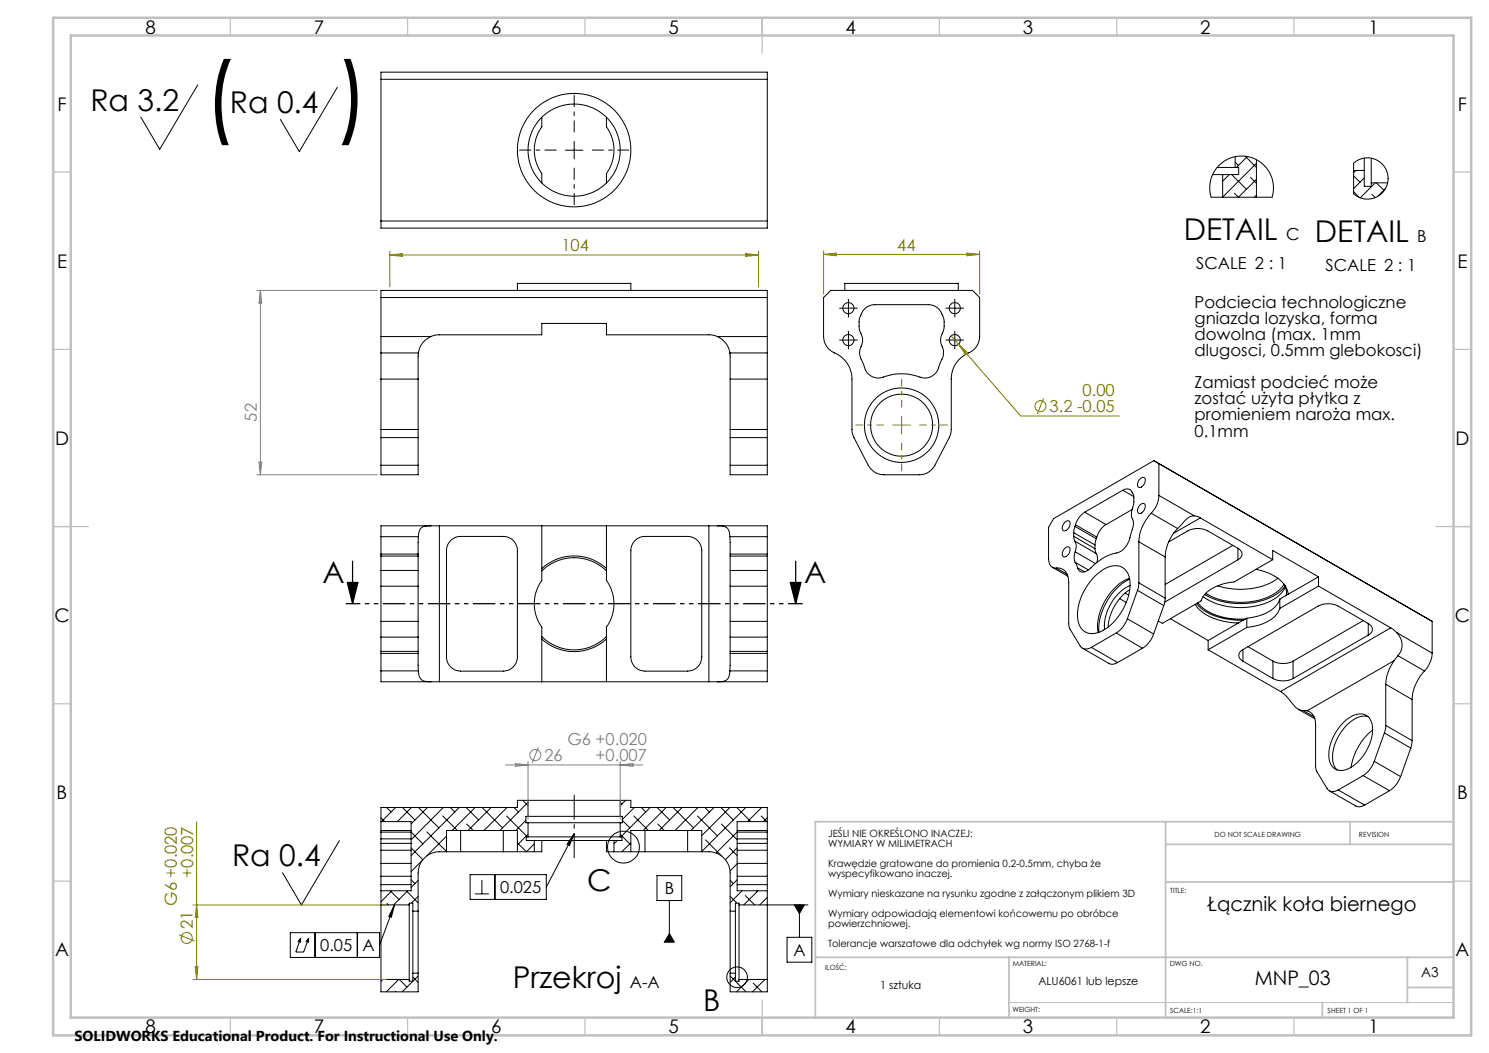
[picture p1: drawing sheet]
<svg xmlns="http://www.w3.org/2000/svg" width="420mm" height="297mm" viewBox="0 0 420 297" stroke-linecap="round" stroke-linejoin="round" font-family="sans-serif">
<g fill="none" stroke="#000" stroke-width=".28">
<path d="M55.8 24l-10.8 18.1-5.3-9M95.1 24.6l-10.7 18.2-5.3-9.1M107.5 20.4h108.9v43.9h-108.9zM107.5 22.4h108.9M152.8 33.1v2.7a11.3 11.3 0 0 0 0 13.1v2.7M162 39.9v4.9M171.1 33.1v2.7a11.3 11.3 0 0 1 0 13.1v2.7M159.5 42.4h4.9M342.1 49.2h2.8M343.3 47.2h5.1M344.9 55.6h-3.3l-.3-1.6-.1-1.8 .6-2.4 1.2-2.2 1.9-1.9 2.1-1.1 2.5-.6 2.9 .3 2.5 1 2.3 2 1.5 2.7 .5 2.4v1.6l-.4 1.6h-4.4M344.9 55.6h9.5"/>
<path d="M344.9 49.2v6.4M346.7 49.2l-1.8 1.9M347.4 49.2l4.2 4.2M348.4 45.7l.9 1M348.4 47.2h1v2h-4.5M348.4 44.2v3M351.2 44.1l3.2 3.1M351.8 44.2l-3 3M352.7 50l1.7 1.7M354.4 46.1l-9.5 9.5M354.4 50.6l-5.1 5-1.1-1.1M354.4 55.1l-.6 .5"/>
<path d="M354.4 45v10.6M381.8 54.1l1.6 1.6M381.8 49.6l1.8 1.8M381.8 48.1h3M381.9 45.9l1.9-1.1 2.2-.3 2.2 .5 1.9 1.5 1.1 1.8 .3 2.2-.5 2.3-1.5 1.9-2 1.2-2.2 .3-2-.6-1.5-1zM382.4 48.1l-.6 .6M384.7 48.1h.1M384.8 44.6v3.5M384.8 50.2l-3 3M384.8 48.1v4.5h2v-1M386.8 44.6v7M386.8 51.6h4.6"/>
<path d="M387 54.8l.9 .9M387.9 51.6l-4.2 4.2M388.2 51.6l2.1 2.1M390.8 53.2l-2.2 2.2M107.5 62.3h108.9M107.5 94.9v4.7M107.5 99.6v7.3M107.5 94.9h14M107.5 99.6h10.5M107.5 94.9v-13h108.9v13M107.5 83.9h108.9M118 99.6l-.1 7.3"/>
<path d="M121.5 94.9a6 6 0 0 0-3.5 4.7M121.5 94.9l1.8-.5h29.5v-3.2h18.3v3.2h29.5l1.8 .5M145.9 81.9v-2h32v2M202.4 94.9a6 6 0 0 1 3.5 4.7M202.4 94.9h14M205.9 99.6l.1 7.3M205.9 99.6h10.5M216.4 94.9v4.7M216.4 99.6v7.3M232.3 83.9l2-2h40l2 2v11a5.3 5.3 0 0 1-3.8 5 7.9 7.9 0 0 0-4.2 7l-.1 15.4-4.5 8.9a4.9 4.9 0 0 1-4.4 2.7h-10a5 5 0 0 1-4.4-2.7l-4.2-8-.3-1.2-.1-15.1a8.2 8.2 0 0 0-5.6-7.7 5 5 0 0 1-2.4-4.3zM236.8 86.9h5M236.8 95.9h5"/>
<path d="M238.3 81.9v-2h32v2M239.3 84.4v5M239.3 93.4v5M244 87l1-.7 1.7-.4h15.2a4.7 4.7 0 0 1 3.9 3l.5 1.7v1.7l-.3 1.2a4.8 4.8 0 0 0 .1 5.1 9.9 9.9 0 0 1-1.3 4.8 4 4 0 0 1-5.3 3 15.2 15.2 0 0 0-10.9 .1 4.2 4.2 0 0 1-5-3.7l-.3-.6a4.9 4.9 0 0 1-.1-5.4 6.9 6.9 0 0 0-.8-4v-3l.9-1.9zM266.8 86.9h5M266.8 95.9h5M269.3 84.4v5M269.3 93.4v5M107.5 106.9v14.2M107.5 106.9h10.4M117.9 106.9v14.2M206 106.9h10.4"/>
<path d="M206 106.9v14.2M216.4 106.9v14.2M107.5 121.1v2.3M107.5 131.2v2.7h10.4v-2.7M107.5 123.4v7.8M107.5 121.1h10.4M107.5 123.4h10.4M107.5 131.2h10.4M117.9 121.1v2.3M117.9 123.4v7.8M206 121.1v2.3M206 131.2v2.7h10.4v-2.7"/>
<path d="M206 121.1h10.4M206 123.4h10.4M206 123.4v7.8M206 131.2h10.4M216.4 121.1v2.3M216.4 123.4v7.8M316.7 138.3a1.76 1.76 0 0 1 2.8 .8l.3 .8v2.2a6 6 0 0 0-.1 5.2l-.1 1.1-.7 2.4a6.1 6.1 0 0 1-5.5 5.5 18.7 18.7 0 0 0-6.6 4.6 1.71 1.71 0 0 1-2.8-.7M316.7 138.3l-10.7 6.2M316.7 138.3l3.1 1.7M321.4 135.2l.3-.2a.81 .81 0 0 1 1.1-.2 .81 .81 0 0 1 .2 1.1 1.6 1.6 0 0 1-2 1.4l-.1-.7zM325.5 129.9l-28.3 16.4-1.4 2.4v9a2.12 2.12 0 0 0 2.2 2.5M325.5 129.9l1.4 .9v8.9"/>
<path d="M325.5 129.9l78.5 45.4M326.9 139.7a7.7 7.7 0 0 1-2.2 5.1M326.9 139.7l10 5.8M107.5 156.3v.5M107.5 151.4v4.9M107.5 156.8v4.1M107.5 156.8h10.4M107.5 156.3h10.4M107.5 151.4h10.5M117.9 156.3v.5M117.9 156.8v4.1M118 151.4l-.1 4.9"/>
<path d="M121.5 148.3a2.73 2.73 0 0 0-3.1 1.2l-.4 1.9M121.5 148.3h2.4M121.5 148.3h-14v3.1M123.9 148.3v44M123.9 148.3h76.1M127.1 152.5l1-.8 1.2-.4h12.7a4 4 0 0 1 3.9 4v30a4 4 0 0 1-3.9 4h-12.1a4 4 0 0 1-4-4v-30l.5-1.8zM152.8 148.3v15.4a11.3 11.3 0 0 0 0 13.2v15.4M171.1 148.3v15.4a11.3 11.3 0 0 1 0 13.2v15.4M179.1 152.5l1-.8 1.2-.4h12.7a4 4 0 0 1 3.9 4v30a4 4 0 0 1-3.9 4h-12.1a4 4 0 0 1-4-4v-30l.5-1.8zM200 148.3h2.4M200 148.3v44M202.4 148.3a2.72 2.72 0 0 1 3.3 1.9l.2 1.2"/>
<path d="M202.4 148.3h14v3.1M205.9 151.4l.1 4.9M205.9 151.4h10.5M206 156.3v.5M206 156.8v4.1M206 156.8h10.4M206 156.3h10.4M216.4 156.3v.5M216.4 151.4v4.9M216.4 156.8v4.1M296.8 160l4.4 2.5M300.2 147.5l.3-.3a.81 .81 0 0 1 1.1-.2 .81 .81 0 0 1 .2 1.2 1.58 1.58 0 0 1-2 1.4l-.2-.8z"/>
<path d="M300.5 154.5a.81 .81 0 0 1 1.1-.2 .81 .81 0 0 1 .2 1.2 1.53 1.53 0 0 1-2 1.4 1.95 1.95 0 0 1 .7-2.4zM302.9 151.3l.3 1.3M302.9 150.2v1.1M302.9 151.3l6 3.5M302.9 150.2l6 3.5M303.2 148.5l-.3 1.7M303.2 152.6a3.6 3.6 0 0 1 .1 3M303.2 152.6l6 3.5M303.2 148.5l6 3.4M303.3 155.6a3.6 3.6 0 0 0 0 3M303.3 158.6l.7 1.6M303.3 158.6l3.7 2.2"/>
<path d="M303.3 155.6l5.7 3.4M303.4 148l-.2 .5M303.4 148l6 3.5M306 144.5a6.7 6.7 0 0 0-2.6 3.5M306 144.5l6 3.5M308.9 154.8l.3 1.3M308.9 153.7v1.1M309.2 156.1l.4 1.3-.2 1.2M309.2 151.9l-.3 1.8M309.4 151.5l-.2 .4M312 148a6.2 6.2 0 0 0-2.6 3.5M319.3 143.7l-7.3 4.3"/>
<path d="M321.2 152.8v11.6M321.2 152.8l7.4 4.3M321.4 142.6a.87 .87 0 0 1 1.2-.6 .87 .87 0 0 1 .4 1.3 1.6 1.6 0 0 1-2 1.4l-.1-.8zM324.7 144.8a12.5 12.5 0 0 0-3.5 8M324.7 144.8l7.5 4.3M328.6 157.1v11.6M329.6 152.9l5.4-3.1a6.3 6.3 0 0 1 5.7 0l8.5 4.9M331 150.4a12.3 12.3 0 0 0-2.4 6.7M332.2 149.1l-1.2 1.3M336.9 145.5a4.8 4.8 0 0 0-3.7 2.5l-1 1.1M336.9 145.5l1.7 .6M338.6 146.1l20.4 11.8"/>
<path d="M338.6 146.1l-7.6 4.3M347.8 153.8l-19.2 11M349.2 154.7a1.71 1.71 0 0 1 1.1 1.6 1.71 1.71 0 0 1-1.1 1.6M349.2 157.9l-20.7 11.9M349.2 154.7v3.2M359 157.9l-10.9 6.2a11.6 11.6 0 0 0-8.8 4.3l-.5 1.1-10.9 6.3-1.2-.6M359 157.9v-2.6l12.9 7.4M107.5 175.3v4.4M107.5 160.9v4.4M107.5 165.3v10M107.5 179.7v4M107.5 179.7h10.4"/>
<path d="M107.5 175.3h10.4M107.5 165.3h10.4M107.5 160.9h10.4M117.9 175.3v4.4M117.9 160.9v4.4M117.9 165.3v10M117.9 179.7v4M152.8 160.3a13.6 13.6 0 0 1 18.3 0M152.8 161a13 13 0 0 1 18.3 0M152.8 179.6a13 13 0 0 0 18.3 0M206 175.3v4.4M206 160.9v4.4"/>
<path d="M206 165.3v10M206 179.7v4M206 179.7h10.4M206 175.3h10.4M206 165.3h10.4M206 160.9h10.4M216.4 175.3v4.4M216.4 160.9v4.4M216.4 165.3v10M216.4 179.7v4M298 160.2a3.1 3.1 0 0 1 3.4 3.3l.1 13 .2 .8 3 4.9a2.16 2.16 0 0 0 3.1 .4M298 160.2l3 1.8"/>
<path d="M304 160.2l1.9 1.1M308.6 162.7a8 8 0 0 1 7.2-3 4.8 4.8 0 0 1 3 5.1 16 16 0 0 1-8.8 13.6 4.2 4.2 0 0 1-6-4.2 15.9 15.9 0 0 1 4.6-11.5zM314.9 178.5l-7.1 4.1M314.9 178.5l7.4 4.3M315.8 168.8l1.9 1.1M317.4 167.3l.9 .6M318 174.5a7.8 7.8 0 0 1-3.1 4M318 174.5l7.4 4.3M318.6 163.1a15.5 15.5 0 0 0-9 12.8l.1 2.5M318.6 163.4a16.6 16.6 0 0 0-8.6 15M318.7 166.3a13.7 13.7 0 0 0-6.1 10.6M318.8 165.2a13 13 0 0 0-7.2 12.3"/>
<path d="M320.9 166.5l-2.9 8M320.9 166.5l7.4 4.3M321.2 164.4l-.3 2.1M321.2 164.4l7.4 4.3M325.4 178.8a7.8 7.8 0 0 1-3.1 4M328.3 170.8l-2.9 8M328.6 168.7l-.3 2.1M330.1 174.5l10.7 6.2M337.1 170.5a12.6 12.6 0 0 0 8.9 4.9l3.3 .3M337.5 170.2a14.9 14.9 0 0 0 11.2 4.7h2M337.9 170a15.1 15.1 0 0 0 12.5 4.6h.9M349.3 175.7l-8.5 5"/>
<path d="M351.7 177l-10.9 6.3M351.7 174.4v2.6M351.7 174.4l-2.4 1.3M354.3 160.6a12.2 12.2 0 0 1 8.5 5.1l.6 1.9M360.4 163.1a19.3 19.3 0 0 1-16.2 2.3l-.8-.2M361 171.6a8.9 8.9 0 0 1-7.4 5.1l-1.9 .3M361 169a8.9 8.9 0 0 1-7.4 5.1l-1.9 .3M361 169v2.6M362.2 164.8a13.2 13.2 0 0 1-10.7 5 18.6 18.6 0 0 1-11.4-2.4M362.3 164.8l.5 1.4v1.7M362.5 165.3a14.6 14.6 0 0 1-11.1 4.9 20.4 20.4 0 0 1-11.6-2.5M362.5 165.5a10.4 10.4 0 0 1-7.9 5.3 19.4 19.4 0 0 1-15.3-2.5"/>
<path d="M363.4 167.5v.1M363.4 167.6l-2.4 1.4M371.9 165.3l20.4 11.8M371.9 162.7v2.6M371.9 162.7l-8.5 4.9M371.9 165.3l-10.9 6.3M384.5 175l-19.8 11.5M385.9 175.9a1.74 1.74 0 0 1 1.2 1.6 1.74 1.74 0 0 1-1.2 1.6M385.9 175.9l-8.4-4.9a6.4 6.4 0 0 0-5.7 0l-21.2 12.2M385.9 179.1l-21.2 12.3M385.9 175.9v3.2M392.3 177.1l1.7 1.4"/>
<path d="M392.3 177.1l-31.1 17.9M394 178.5a4.6 4.6 0 0 1 .3 6.5M394 178.5l10 5.7M402.6 174.4l1.4 .9M404 175.3v8.9M107.5 183.7v.6M107.5 184.3v4.9M107.5 189.2v3.1h14M107.5 183.7h10.4M107.5 184.3h10.4M107.5 189.2h10.5M117.9 183.7v.6"/>
<path d="M117.9 184.3l.1 4.9M118 189.2a2.55 2.55 0 0 0 2.8 3.1h.7M121.5 192.3h2.4M123.9 192.3h76.1M152.8 180.2a13.5 13.5 0 0 0 18.3 0M200 192.3h2.4M205.9 189.2a2.46 2.46 0 0 1-2.4 3.1h-1.1M205.9 189.2h10.5M206 183.7v.6M206 184.3l-.1 4.9M206 183.7h10.4M206 184.3h10.4"/>
<path d="M216.4 183.7v.6M216.4 184.3v4.9M216.4 189.2v3.1h-14M305.3 182.8l7.7 4.5h1.3l.9-.4M307.8 182.6l7.4 4.3M322.3 182.8l-7.1 4.1M340.8 183.3l20.4 11.7M340.8 180.7v2.6M350.6 183.2a1.71 1.71 0 0 0-1.2 1.7 1.71 1.71 0 0 0 1.2 1.6M350.6 186.5l8.5 4.9M350.6 183.2v3.3M352 182.4l7.1 4.1"/>
<path d="M359.1 191.4a6.4 6.4 0 0 0 5.6 0M359.1 186.5a6.4 6.4 0 0 0 5.6 0M359.1 186.5v4.9M361.2 195l1.5 1.2a17.4 17.4 0 0 0 3.8 4l1.1 .2M364.7 186.5v4.9M390.9 193v11.6M390.9 193l7.4 4.3M393.2 186.3a12.6 12.6 0 0 0-2.3 6.7M393.2 186.3l-24.5 14.2M394.3 185l-1.1 1.3M394.3 185l7.5 4.3M398.3 197.3v11.6"/>
<path d="M401.8 189.3a12.7 12.7 0 0 0-3.5 8M404 184.2a8.2 8.2 0 0 1-2.2 5.1M366.2 200.1l4.7 2.6M367.6 200.4l1.1 .1M367.6 200.4l3.1 1.8M368.7 200.5a3.6 3.6 0 0 1 2.4 3.9l.1 12.6 3.1 5.4a2.16 2.16 0 0 0 3.2 .4M379.1 203.6a5.6 5.6 0 0 1 6.4-1.8 5.4 5.4 0 0 1 1.5 5.9 13.1 13.1 0 0 1-7.3 9.4 3.5 3.5 0 0 1-4.9-3.8 13.6 13.6 0 0 1 4.3-9.7zM384.5 218.8l-7 4M384.5 218.8l7.4 4.2M385.9 202.1a6 6 0 0 0-5.7 2.1 12.2 12.2 0 0 0-4 11.6l1 1.4M387.2 205.9a16.9 16.9 0 0 0-6.1 10.5M387.6 214.7a7.8 7.8 0 0 1-3.1 4.1"/>
<path d="M387.6 214.7l7.5 4.3M390.5 206.7l-2.9 8M390.5 206.7l7.4 4.3M390.9 204.6l-.4 2.1M390.9 204.6l7.4 4.3M395.1 219a7.9 7.9 0 0 1-3.2 4M397.9 211l-2.8 8M398.3 208.9l-.4 2.1M95.7 237.1l-10.7 18.1-5.3-9M107.5 231.7v2.5M107.5 239.8v3.7M107.5 234.2v.5"/>
<path d="M107.5 234.7v1.9M107.5 237.9v1.9M107.5 236.6v1.3M107.5 230.6l1 1.1M107.5 234.7h8.5l3.3 3.3M107.5 231.7h8.5v19.5h-8.5M107.5 234.2h8.5M107.5 239.8h8.5M107.5 236.6h8.5M107.5 237.9h8.5M109 227.7l1.3 1.3M111.6 227.7l-4 4"/>
<path d="M113.5 227.7l3.6 3.6M116 239.1l3.3 3.4M116.1 227.7l-4 4M118.2 227.9l5.6 5.6M120.4 234.6l5.5 5.6M120.6 227.7l-4.6 4.7M124.9 230.1l4.1 4.1M125.1 227.7l-9.1 9.2M125.9 235.8l-5.6 5.7M127 227.7l1.3 1.3M129.5 227.7l-13.5 13.6M129.9 234.2v6"/>
<path d="M131.5 227.7l3.5 3.6M131.6 232.4l1.9 1.8M134 227.7l-6.5 6.5M136.1 227.9l5.6 5.6M138.5 227.7l-6.5 6.5M142 234.2v6M142.9 230.1l5.6 5.7M143 227.7l-6.5 6.5M145 227.7l1.2 1.3M145.9 237.7l2.6 2.5 2.2-2.2M147.5 225.7l1.4 1.6M148.3 231.4l-2.8 2.8"/>
<path d="M148.9 230.3h26M148.9 225.7h26M148.9 236h26M148.9 232.1h26M148.9 225.7h-3v2h-38.4v4M148.9 226.3l-7.9 7.9M148.9 235.3l-3 3M148.9 225.7v4.6M148.9 232.1v3.9M148.9 230.3h-.6v1.8h.6M148.9 236h-.5v1.1h2.3M150.7 237.1h2.1"/>
<path d="M150.7 237.1v3.1M152.8 237.1h18.3M152.8 237.1v3.1h-2.1M162 235.2l-1.4 3.3-.7-.4zM162 235.2l-7.9 15M171.1 237.1h2.1M171.1 237.1v3.1h2.1M173.2 237.1v3.1M174.1 237.1l-.9 .9M174.9 225.7h3v2h38.5v4M174.9 235.3l3 3M174.9 226.3l.5 .5"/>
<path d="M174.9 230.3h.6v1.8h-.6M174.9 236h.5v1.1h-2.2M174.9 225.7v4.6M174.9 232.1v3.9M175.5 231.4l2.2 2.1M176.5 225.7l-1.6 1.6M177.9 237.7l-2.5 2.5M178.8 230.1l4.1 4.1M178.9 227.7l-3.4 3.4M180.9 227.7l1.2 1.3M181.9 234.2v6M183.4 227.7l-8.3 8.3"/>
<path d="M185.3 227.7l3.6 3.6M185.5 232.4l1.9 1.8M187.9 227.7l-6.5 6.5M190 227.9l5.6 5.6M192.4 227.7l-6.5 6.5M194 234.2v6M196.7 230.1l5.7 5.7M196.9 227.7l-6.5 6.5M198.8 227.7l1.3 1.3M199 236.9l4.6 4.6M201.4 227.7l-6.5 6.5M203.3 227.7l3.5 3.6"/>
<path d="M203.5 232.4l4.4 4.5M205.7 239.1l2.2 2.2M205.9 227.7l-8 8M207.9 239.1l-3.3 3.4M207.9 234.2h8.5M207.9 239.8h8.5M207.9 236.6h8.5M207.9 237.9h8.5M208 227.9l3.8 3.8M210.4 227.7l-12.5 12.5M214.7 230.1l1.6 1.6M214.8 227.7l-3.9 4"/>
<path d="M216.4 231.7v2.5M216.4 239.8v3.7M216.4 234.2v.5M216.4 237.9v1.9M216.4 234.7v1.9M216.4 236.6v1.3M216.4 234.7h-8.5l-5.9 5.9M216.4 230.6l-1.1 1.1M216.4 231.7h-8.5v19.5h8.5M375 223.1l7.7 4.4 .8 .1 1.4-.5M377.5 222.8l7.4 4.3M391.9 223l-7 4.1"/>
<path d="M107.5 255.2v21.1M107.5 249.5v1.7M107.5 247.2v2.3M107.5 243.5v3.7M107.5 251.2v4M107.5 255.2h7.9M107.5 249.5h8.5M107.5 247.2h8.5M107.5 243.5h8.5M109.2 254.8l.4 .4M110.1 251.2l2.4 2.5M110.5 251.2l-3 3.1"/>
<path d="M111.3 255.2l-.9 3.5-.7-.3zM111.3 255.2l-4.2 11.4M114.6 251.2l3.3 3.4M115 251.2l-4 4M115.4 255.2v21.1M115.4 255.2v-.5h1.1v2.3M116 248.1l1.1 1.1M116.5 257v17.5M116.5 257h1.4M117.9 257v17.5M117.9 248.3l-1.9 2M117.9 252.8l-1.9 1.9"/>
<path d="M119.2 242.6l-3.2 3.2M125.9 240.2a6.8 6.8 0 0 0-6.9 2.6l-.7 1.3-.4 2.1v10.8M125.9 240.2h4M125.9 240.2v-6h20v6M129.9 240.2h12.1M132.6 246.7h21.5v7h-21.5zM133.9 252.1h4M135.9 248.2v3.9M139.6 246.7v7M142 240.2h3.9M145.9 240.2h4.8M173.2 240.2h4.7"/>
<path d="M177.9 240.2h4M177.9 240.2v-6h20v6M181.9 240.2h12.1M185.3 247h7v7h-7zM188.8 254v11.7M194 240.2h3.9M197.9 240.2a6.8 6.8 0 0 1 7 2.6l.7 1.3 .3 1.4 .1 11.5M206 257v17.5M206 252.8l1.9 1.9M206 248.3l.8 .9M206 257h1.4M207.4 257v17.5"/>
<path d="M207.9 243.6l-2 2.1M207.9 248.1l-1.9 2M207.9 249.5h8.5M207.9 247.2h8.5M207.9 243.5h8.5M208.5 255.2v21.1M208.5 255.2h19.4M208.5 255.2v-.5h-1.1v2.3M209.3 251.2l-3.3 3.4M210.2 252.6l2.7 2.6M213.4 251.2l.2 .3M213.8 251.2l-4 4"/>
<path d="M216.4 251.2v25.1M216.4 249.5v1.7M216.4 247.2v2.3M216.4 243.5v3.7M216.4 253.1l-2.1 2.1M224.1 255.2h2.8l-1.4 2.5zM225.5 255.2v9.2M81.9 263.1h25.2v6.9h-25.2zM84.8 264.6l-.8 1.1M84.8 264.6l-.1 1.4M84.8 264.6l-1.4 3.9h2.3l1.4-3.9M87.1 264.6l-.9 1.1"/>
<path d="M87.1 264.6l-.2 1.4M88.9 263.1v6.9M100.8 263.1v6.9M107.5 276.3h7.9M108 276.3l-.5 .5M111.4 279.5l.3 .2M112.5 276.3l-3.5 3.4M112.6 276.3l2.2 2.1M116.5 275.6l1.4 1.5M116.5 274.5v2.3h-1.1v-.5M116.5 274.5h1.4M117.9 274.5v5.2h-10.4v-3.4"/>
<path d="M117.9 275.3l-4.4 4.4M188.8 263.3l1.4 2.4h-2.8zM206 274.5v5.2h10.4v-3.4M206 275.3l4.4 4.4M206 274.5h1.4M207.4 275.6l-1.4 1.5M207.4 274.5v2.3h1.1v-.5M208.5 276.3h7.9M211.2 276.3l-3.4 3.4M212.4 277.3l2.5 2.4M215.8 276.3l-3.6 3.4M222 264.4h7v7h-7z"/>
<circle cx="161.9" cy="42.4" r="13"/>
<circle cx="161.9" cy="42.3" r="16"/>
<circle cx="239.3" cy="86.9" r="1.57"/>
<circle cx="239.3" cy="95.9" r="1.57"/>
<circle cx="269.3" cy="86.9" r="1.58"/>
<circle cx="269.3" cy="95.9" r="1.58"/>
<circle cx="254.3" cy="119.9" r="10.5"/>
<circle cx="254.3" cy="119.9" r="8.7"/>
<circle cx="175.8" cy="238.9" r="4.5"/>
<circle cx="207.9" cy="275.6" r="2.91"/>
</g>
<g fill="none" stroke="#808000" stroke-width=".28">
<path d="M110 70.9v10M110 71.9h104M110 71.9l3.5-.4v.8zM210.4 71.5l3.6 .4-3.6 .4zM214 70.9v10M232.3 70.8v12.1M232.3 71.8h44M232.3 71.8l3.6-.4v.7zM272.8 71.4l3.5 .4-3.5 .3zM276.3 70.8v12.1M268.3 94.7l2.1 2.4M270.4 97.1l17.5 20.2h27.8"/>
<path d="M270.4 97.1l2.6 2.5-.6 .5zM251.8 119.9h5M254.3 117.4v5M294.4 112.3l-1.8 4.5M55.5 231.8v44.5M54.4 255.2h54.5M55.5 255.2l.3 3.6h-.7zM50.4 263.7l4.5 1.7M54.4 276.3h54.5M55.1 272.7h.7l-.3 3.6z"/>
<circle cx="293.5" cy="114.6" r="1.56"/>
<circle cx="52.7" cy="264.5" r="1.55"/>
</g>
<g fill="none" stroke="#808080" stroke-width=".28">
<path d="M72.5 81.9h33.9M73.4 81.9v52M73.4 81.9l.4 3.6h-.7zM72.5 133.9h33.9M73.1 130.3h.7l-.4 3.6zM142.6 215.8h38.7M145.4 215.4l3.5 .4-3.5 .3zM148.9 214.7v16.3M151.9 210.7l-1.8 4.5M174.9 214.7v16.3M174.9 215.8l3.6-.4v.7z"/>
<circle cx="151" cy="213" r="1.55"/>
</g>
<path d="M99.4 158.3v12M224.4 158.3v12M98 164.3h3l-1.6 6zM222.9 164.3h3l-1.5 6z" fill="none" stroke="#000" stroke-width=".35"/>
<path d="M162 37.3v-10.5M157 42.3h-10.5M162 47.3v10.5M167 42.3h10.5" fill="none" stroke="#000" stroke-width=".28" stroke-dasharray="15.2 1.3 1.3 1.3" stroke-dashoffset="11.9" stroke-linecap="butt"/>
<path d="M162 224.2v17.8" fill="none" stroke="#000" stroke-width=".28" stroke-dasharray="15.2 1.3 1.3 1.3" stroke-dashoffset="8.2" stroke-linecap="butt"/>
<path d="M226.4 170.3h-128.9" fill="none" stroke="#000" stroke-width=".35" stroke-dasharray="6.3 1.3 1.3 1.3 1.3 1.3" stroke-dashoffset="2.2" stroke-linecap="butt"/>
<path d="M249.3 119.9h-8M254.3 114.9v-8M259.3 119.9h8M254.3 124.9v8" fill="none" stroke="#808000" stroke-width=".28" stroke-dasharray="15.2 1.3 1.3 1.3" stroke-dashoffset="13.1" stroke-linecap="butt"/>
<path d="M284.6 282.8h125.4" fill="none" stroke="#c0c0c0" stroke-width=".28"/>
<g fill="none" stroke="#c0c0c0" stroke-width=".35">
<path d="M65 5v5M115 5v5M165 5v5M215 5v10M265 5v5M315 5v5M365 5v5M15 48.5h5M410 48.5h5M15 98.5h5M410 98.5h5M15 148.5h10"/>
<path d="M405 148.5h10M15 198.5h5M410 198.5h5M15 248.5h5M410 248.5h5M65 287v5M115 287v5M165 287v5M215 282v10M265 287v5M315 287v5M365 287v5"/>
</g>
<path d="M328.8 231.8v55.2M328.8 238.2h81.2M380.8 231.8v6.4M410 231.8h-180v55.2M328.8 248.8h81.2M230 270h180M284.6 270v17M397 270v12.8M397 278.5h13M373 282.8v4.2" fill="none" stroke="#c0c0c0" stroke-width=".5"/>
<path d="M15 5h400v287h-400zM20 10h390v277h-390z" fill="none" stroke="#c0c0c0" stroke-width=".7"/>
<g fill="#000">
<path d="M222.9 164.3h3l-1.5 6zM98 164.3h3l-1.6 6z"/>
<path d="M111.3 255.2l-.9 3.5-.7-.3zM162 235.2l-1.4 3.3-.7-.4zM224.1 255.2l1.4 2.5 1.4-2.5zM188.8 263.3l1.4 2.4h-2.8z"/>
</g>
<g font-size="25.4">
<text x="57.3" y="35.7">(</text>
<text x="94.8" y="35.7">)</text>
</g>
<g font-size="8.5">
<text x="25.5" y="31.2">Ra 3.2</text>
<text x="64.9" y="31.8">Ra 0.4</text>
<text x="333.9" y="67.7">DETAIL</text>
<text x="370.9" y="68.2">DETAIL</text>
<text x="91" y="164.5">A</text>
<text x="226.9" y="164.5">A</text>
<text x="65.5" y="244.3">Ra 0.4</text>
<text x="165.7" y="251.4">C</text>
<text x="144.6" y="278.7">Przekroj</text>
<text x="198.4" y="285">B</text>
</g>
<g font-size="5.6">
<text x="340.4" y="256.9">Łącznik koła biernego</text>
<text x="353.9" y="277.9">MNP_03</text>
</g>
<g font-size="5.3">
<text x="41" y="9.5">8</text>
<text x="88.5" y="9.5">7</text>
<text x="138.5" y="9.5">6</text>
<text x="188.5" y="9.5">5</text>
<text x="238.5" y="9.5">4</text>
<text x="288.5" y="9.5">3</text>
<text x="338.5" y="9.5">2</text>
<text x="386" y="9.5">1</text>
<text x="16.2" y="31.2">F</text>
<text x="411.2" y="31.2">F</text>
<text x="16.1" y="75.5">E</text>
<text x="411.1" y="75.5">E</text>
<text x="15.5" y="125.5">D</text>
<text x="410.5" y="125.5">D</text>
<text x="15.4" y="175.5">C</text>
<text x="410.4" y="175.5">C</text>
<text x="16" y="225.5">B</text>
<text x="411" y="225.5">B</text>
<text x="15.5" y="269.7">A</text>
<text x="410.5" y="269.7">A</text>
<text x="41" y="291.5">8</text>
<text x="88.5" y="291.5">7</text>
<text x="138.5" y="291.5">6</text>
<text x="188.5" y="291.5">5</text>
<text x="238.5" y="291.5">4</text>
<text x="288.5" y="291.5">3</text>
<text x="338.5" y="291.5">2</text>
<text x="386" y="291.5">1</text>
</g>
<g font-size="4.7" fill="#808000">
<text x="158.4" y="70.9">104</text>
<text x="253.1" y="70.7">44</text>
<text x="305.4" y="111.8">0.00</text>
<text x="296.1" y="116.3">3.2 -0.05</text>
<text x="54.4" y="247.6" transform="rotate(-90 54.4 247.6)">+0.007</text>
<text x="49.9" y="255.5" transform="rotate(-90 49.9 255.5)">G6 +0.020</text>
<text x="54.4" y="262" transform="rotate(-90 54.4 262)">21</text>
</g>
<g font-size="4.7">
<text x="362.8" y="67.7">C</text>
<text x="399.8" y="68.2">B</text>
<text x="337.4" y="75.9">SCALE 2 : 1</text>
<text x="373.9" y="76.4">SCALE 2 : 1</text>
<text x="337" y="86.9">Podciecia technologiczne</text>
<text x="337" y="91.4">gniazda lozyska, forma</text>
<text x="337" y="96">dowolna (max. 1mm</text>
<text x="337" y="100.5">dlugosci, 0.5mm glebokosci)</text>
<text x="337" y="109.5">Zamiast podcieć może</text>
<text x="337" y="114.1">zostać użyta płytka z</text>
<text x="337" y="118.6">promieniem naroża max.</text>
<text x="337" y="123.1">0.1mm</text>
<text x="141" y="251.9">0.025</text>
<text x="187.5" y="252.2">B</text>
<text x="90.3" y="268.3">0.05</text>
<text x="102.2" y="268.3">A</text>
<text x="223.8" y="269.6">A</text>
<text x="177.7" y="278.7">A-A</text>
</g>
<g font-size="4.7" fill="#808080">
<text x="72.4" y="118.9" transform="rotate(-90 72.4 118.9)">52</text>
<text x="153.6" y="214.7">26</text>
<text x="160" y="210.2">G6 +0.020</text>
<text x="168" y="214.7">+0.007</text>
</g>
<text font-size="4.1" x="21" y="293.7">SOLIDWORKS Educational Product. For Instructional Use Only.</text>
<text font-size="3.9" x="400.9" y="275.5">A3</text>
<g font-size="3.2">
<text x="248.2" y="279">1 sztuka</text>
<text x="292.9" y="277.9">ALU6061 lub lepsze</text>
</g>
<g font-size="2.8">
<text x="233.6" y="236.2">JEŚLI NIE OKREŚLONO INACZEJ:</text>
<text x="233.6" y="239">WYMIARY W MILIMETRACH</text>
<text x="233.6" y="244.6">Krawędzie gratowane do promienia 0.2-0.5mm, chyba że</text>
<text x="233.6" y="247.5">wyspecyfikowano inaczej.</text>
<text x="233.6" y="253.1">Wymiary nieskazane na rysunku zgodne z załączonym plikiem 3D</text>
<text x="233.6" y="258.7">Wymiary odpowiadają elementowi końcowemu po obróbce</text>
<text x="233.6" y="261.6">powierzchniowej.</text>
<text x="233.6" y="267.2">Tolerancje warszatowe dla odchyłek wg normy ISO 2768-1-f</text>
</g>
<g font-size="2">
<text x="342.6" y="236">DO NOT SCALE DRAWING</text>
<text x="383.3" y="236.2">REVISION</text>
<text x="330.1" y="251.9">TITLE:</text>
<text x="232.7" y="273.6">ILOŚĆ:</text>
<text x="285.6" y="272.5">MATERIAL:</text>
<text x="330" y="272.5">DWG NO.</text>
<text x="285.6" y="285.5">WEIGHT:</text>
<text x="330.1" y="285.6">SCALE:1:1</text>
<text x="374.5" y="285.6">SHEET 1 OF 1</text>
</g>
</svg>
